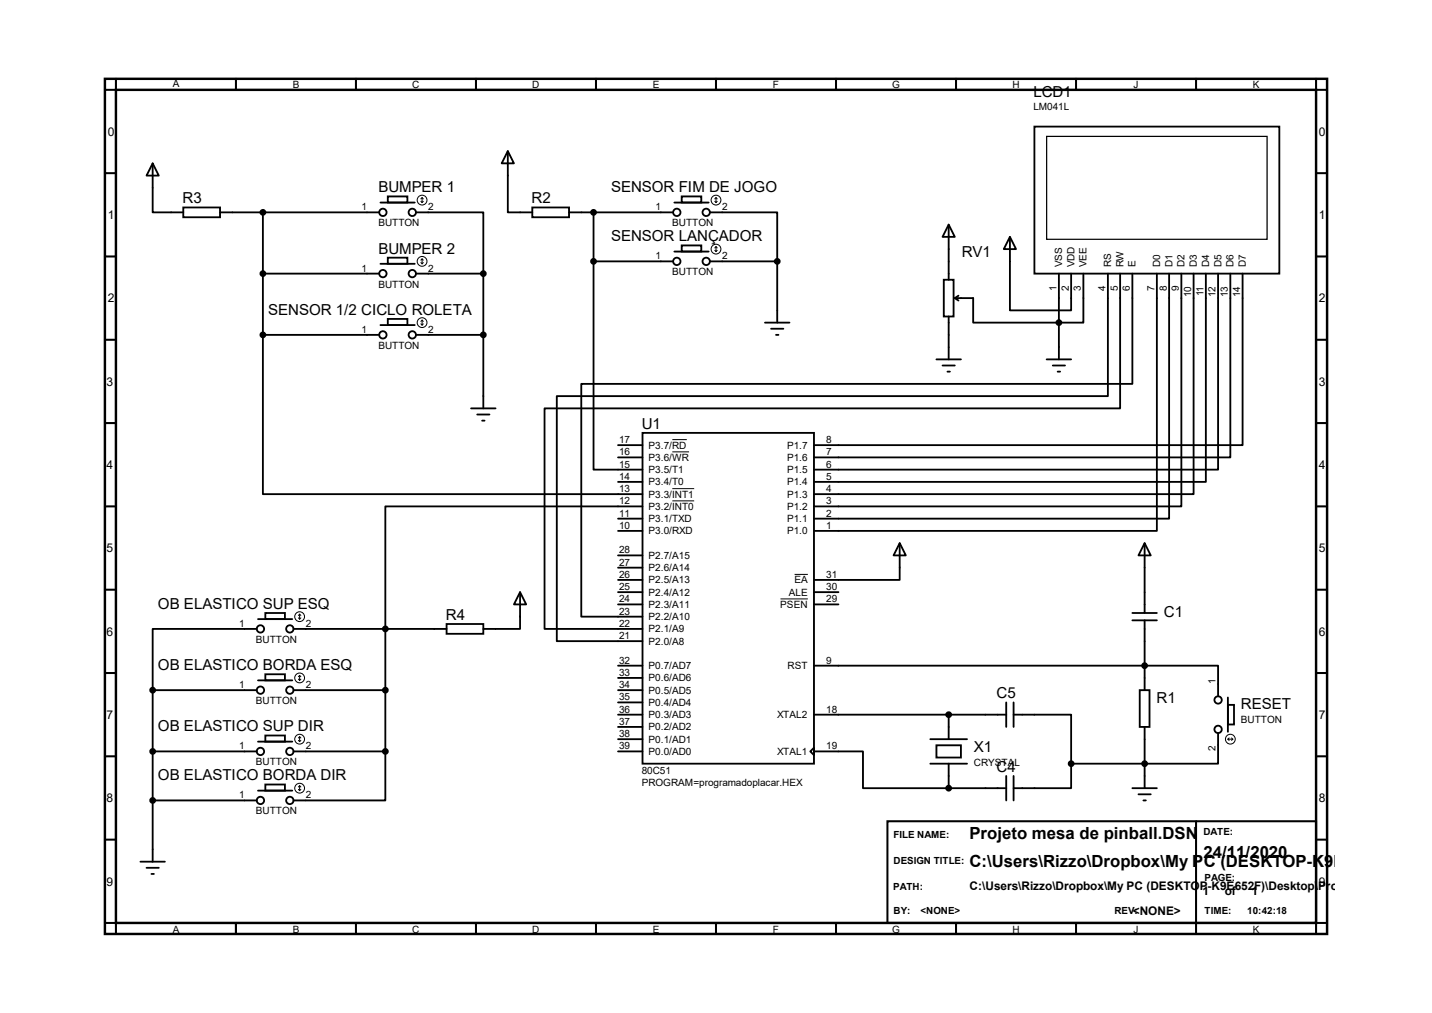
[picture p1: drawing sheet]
<svg xmlns="http://www.w3.org/2000/svg" width="297mm" height="210mm" viewBox="0 0 297 210" stroke-linecap="round" stroke-linejoin="round" font-family="sans-serif">
<path d="M21.8 16.3h253.5v177.3h-253.5zM24 18.6h249v172.7h-249z" fill="none" stroke="#000" stroke-width=".51"/>
<g fill="none" stroke="#000" stroke-width=".42">
<path d="M24 16.3v2.3h-2.2M48.9 16.3v2.3M73.8 16.3v2.3M98.7 16.3v2.3M123.6 16.3v2.3M148.5 16.3v2.3M173.4 16.3v2.3M198.3 16.3v2.3M223.2 16.3v2.3M248.1 16.3v2.3M273 16.3v2.3h2.3M21.8 35.9h2.2"/>
<path d="M273 35.9h2.3M21.8 53.2h2.2M273 53.2h2.3M21.8 70.4h2.2M273 70.4h2.3M21.8 87.7h2.2M273 87.7h2.3M21.8 105h2.2M273 105h2.3M21.8 122.3h2.2M21.8 139.5h2.2M273 122.3h2.3"/>
<path d="M273 139.5h2.3M21.8 156.8h2.2M273 156.8h2.3M21.8 174.1h2.2M184.1 170.3h88.9v21h-88.9zM248.1 170.3v23.3M273 174.1h2.3M21.8 191.3h2.2v2.3M48.9 191.3v2.3M73.8 191.3v2.3M98.7 191.3v2.3M123.6 191.3v2.3"/>
<path d="M148.5 191.3v2.3M173.4 191.3v2.3M198.3 191.3v2.3M223.2 191.3v2.3M275.3 191.3h-2.3v2.3"/>
</g>
<g fill="none" stroke="#000" stroke-width=".38">
<path d="M31.7 33.9l1.2 2.5h-2.5zM31.7 33.9v10.1h6.3M105.3 31.3l1.3 2.6h-2.5zM105.3 31.3v12.7h5.1M214.5 26.2h50.8v30.5h-50.8zM38 43h7.6v2h-7.6zM45.6 44h33.1M54.5 56.7h24.2M54.5 44v25.4M78.9 42h7.1M78.9 54.7h7.1M80.4 40.7h4.1v1.3h-4.1z"/>
<path d="M80.4 53.4h4.1v1.3h-4.1zM86.3 44h13.9v12.7M86.3 56.7h13.9M100.2 56.7v28M110.4 43h7.6v2h-7.6zM118 44h21.6M123.1 54.2v43.2h10.2M123.1 54.2h16.5M123.1 44v10.2M139.9 42h7.1M139.9 52.2h7.1M141.4 40.7h4.1v1.3h-4.1z"/>
<path d="M141.4 50.9h4.1v1.3h-4.1zM147.2 44h14v10.2M147.2 54.2h14M161.2 54.2v12.7M195.7 58h2.1v7.6h-2.1zM196.8 46.6l1.2 2.5h-2.5zM196.8 46.6v11.4M209.5 49.1l1.2 2.5h-2.5zM209.5 49.1v15.2h12.7v-7.6M219.6 56.7v17.8M224.7 56.7v10.2h-22.9v-5.1h-3.8M229.8 56.7v25.4h-114.3v50.8h17.8"/>
<path d="M232.3 56.7v28h-119.4v45.7h20.4M234.9 56.7v22.9h-114.3v48.2h12.7M239.9 56.7v53.4h-71.1M242.5 56.7v50.8h-73.7M245 56.7v48.3h-76.2M247.6 56.7v45.7h-78.8M250.1 56.7v43.2h-81.3M252.6 56.7v40.7h-83.8M255.2 56.7v38.1h-86.4M257.7 56.7v35.6h-88.9M54.5 69.4v33h78.8M54.5 69.4h24.2"/>
<path d="M78.9 67.4h7.1M80.4 66.1h4.1v1.3h-4.1zM86.3 69.4h13.9M158.7 66.9h5M159.9 68.2h2.6M161 69.4h.5M194.2 74.5h5.1M195.5 75.8h2.5M196.5 77h.5M196.8 65.6v8.9M198 61.8l.8 .5M198.8 61.3l-.8 .5"/>
<path d="M217.1 74.5h5.1M218.4 75.8h2.5M219.4 77h.5M97.7 84.7h5.1M99 85.9h2.5M100 87.2h.5M128.2 99.9h5.1M128.2 94.8h5.1M128.2 92.3h5.1M133.3 89.7h35.5v68.6h-35.5zM128.2 115.1h5.1M128.2 117.7h5.1"/>
<path d="M128.2 110.1h5.1M128.2 107.5h5.1M133.3 105h-53.4v50.8M186.6 112.6l1.3 2.5h-2.6zM186.6 112.6v7.6h-17.8M237.4 112.6l1.3 2.5h-2.6zM237.4 112.6v14.5M53.3 130.4h-21.6v12.7M53.5 128.4h7.1M55 127.1h4.1v1.3h-4.1zM55 139.8h4.1v1.3h-4.1zM60.9 130.4h31.7"/>
<path d="M92.6 129.4h7.6v2h-7.6zM107.9 122.8l1.2 2.5h-2.5zM107.9 122.8v7.6h-7.7M128.2 138h5.1M128.2 122.8h5.1M128.2 120.2h5.1M128.2 125.3h5.1M168.8 138h83.8v6.4M168.8 122.8h5.1M168.8 125.3h5.1M234.9 127.1h5M234.9 128.6h5"/>
<path d="M237.4 128.6v14.5M31.7 143.1h21.6M31.7 143.1v35.5M31.7 155.8h21.6M53.5 141.1h7.1M53.5 153.8h7.1M55 152.5h4.1v1.3h-4.1zM60.9 143.1h19M60.9 155.8h19M79.9 155.8v10.1h-19M128.2 143.1h5.1M128.2 155.8h5.1"/>
<path d="M128.2 148.2h5.1M128.2 153.2h5.1M128.2 150.7h5.1M128.2 145.6h5.1M128.2 140.5h5.1M168.1 155.8l.7-.8v1.5zM168.8 155.8h10.2v7.6h17.8M168.8 148.2h39.9M193 158.3h7.6M193 153.2h7.6M194.2 154.5h5.1v2.6h-5.1zM196.8 148.2v5"/>
<path d="M196.8 158.3v5.1M208.7 145.6v5.1M210.2 148.2h12v10.1M210.2 145.6v5.1M222.2 158.3v5.1h-12M236.4 143.1h2v7.6h-2zM237.4 150.7v12.7M252.6 152v6.3h-30.4M254.7 146.1h1.2v4.1h-1.2zM254.7 144.6v7.1M29.1 178.6h5.1M30.4 179.9h2.5"/>
<path d="M31.7 165.9h21.6M53.5 163.9h7.1M55 162.6h4.1v1.3h-4.1zM196.8 163.4h11.9M208.7 160.9v5M210.2 160.9v5M234.9 163.4h5M236.1 164.7h2.6M237.2 165.9h.5M31.4 181.2h.5"/>
<circle cx="79.4" cy="44" r=".76"/>
<circle cx="79.4" cy="56.7" r=".76"/>
<circle cx="85.5" cy="44" r=".76"/>
<circle cx="85.5" cy="56.7" r=".76"/>
<circle cx="140.4" cy="44" r=".76"/>
<circle cx="140.4" cy="54.2" r=".76"/>
<circle cx="146.5" cy="44" r=".76"/>
<circle cx="146.5" cy="54.2" r=".76"/>
<circle cx="79.4" cy="69.4" r=".76"/>
<circle cx="85.5" cy="69.4" r=".76"/>
<circle cx="54" cy="130.4" r=".76"/>
<circle cx="60.1" cy="130.4" r=".76"/>
<circle cx="54" cy="155.8" r=".76"/>
<circle cx="54" cy="143.1" r=".76"/>
<circle cx="60.1" cy="143.1" r=".76"/>
<circle cx="60.1" cy="155.8" r=".76"/>
<circle cx="252.6" cy="151.2" r=".76"/>
<circle cx="252.6" cy="145.1" r=".76"/>
<circle cx="54" cy="165.9" r=".76"/>
<circle cx="60.1" cy="165.9" r=".76"/>
</g>
<path d="M217.1 28.3h45.7v21.3h-45.7z" fill="none" stroke="#000" stroke-width=".25"/>
<g fill="#000" stroke="#000" stroke-width=".38">
<circle cx="54.5" cy="44" r=".51"/>
<circle cx="54.5" cy="56.7" r=".51"/>
<circle cx="100.2" cy="56.7" r=".51"/>
<circle cx="123.1" cy="54.2" r=".51"/>
<circle cx="123.1" cy="44" r=".51"/>
<circle cx="161.2" cy="54.2" r=".51"/>
<circle cx="54.5" cy="69.4" r=".51"/>
<circle cx="100.2" cy="69.4" r=".51"/>
<circle cx="219.6" cy="66.9" r=".51"/>
<circle cx="79.9" cy="130.4" r=".51"/>
<circle cx="237.4" cy="138" r=".51"/>
<circle cx="31.7" cy="155.8" r=".51"/>
<circle cx="31.7" cy="143.1" r=".51"/>
<circle cx="79.9" cy="143.1" r=".51"/>
<circle cx="79.9" cy="155.8" r=".51"/>
<circle cx="196.8" cy="148.2" r=".51"/>
<circle cx="222.2" cy="158.3" r=".51"/>
<circle cx="237.4" cy="158.3" r=".51"/>
<circle cx="31.7" cy="165.9" r=".51"/>
<circle cx="196.8" cy="163.4" r=".51"/>
</g>
<g fill="none" stroke="#000" stroke-width=".21">
<path d="M87.3 41.7l.2 .3M87.3 54.4l.2 .3M87.5 41v1M87.5 53.7v1M87.5 41l-.2 .2M87.5 41l.3 .2M87.5 53.7l-.2 .2M87.5 53.7l.3 .2M87.8 41.7l-.3 .3M87.8 54.4l-.3 .3M148.3 41.7l.2 .3M148.3 51.9l.2 .3"/>
<path d="M148.5 41v1M148.5 51.1v1.1M148.5 41l-.2 .2M148.5 41l.3 .2M148.5 51.1l-.2 .3M148.5 51.1l.3 .3M148.8 41.7l-.3 .3M148.8 51.9l-.3 .3M87.3 67.1l.2 .3M87.5 66.4v1M87.5 66.4l-.2 .2M87.5 66.4l.3 .2"/>
<path d="M87.8 67.1l-.3 .3M139.4 91.1h3.1M139.4 93.7h3.5M139.4 103.8h4.6M139.4 101.3h4.6M164.8 119.1h2.8M61.9 128.1l.2 .3M62.1 127.3l-.2 .3M62.1 127.3v1.1M62.1 127.3l.3 .3M62.4 128.1l-.3 .3M161.9 124.2h5.7"/>
<path d="M61.9 140.8l.2 .3M61.9 153.5l.2 .3M62.1 140v1.1M62.1 152.7v1.1M62.1 140l-.2 .3M62.1 140l.3 .3M62.1 152.7l-.2 .3M62.1 152.7l.3 .3M62.4 140.8l-.3 .3M62.4 153.5l-.3 .3M254.7 153.2h1M254.7 153.2l.2 .3"/>
<path d="M254.9 153l-.2 .2M255.4 153l.3 .2M255.7 153.2l-.3 .3M61.9 163.7l.2 .2M62.1 162.9v1M62.1 162.9l-.2 .3M62.1 162.9l.3 .3M62.4 163.7l-.3 .2"/>
<circle cx="87.5" cy="41.5" r="1.02"/>
<circle cx="87.5" cy="54.2" r="1.02"/>
<circle cx="148.5" cy="51.6" r="1.02"/>
<circle cx="148.5" cy="41.5" r="1.02"/>
<circle cx="87.5" cy="66.9" r="1.02"/>
<circle cx="62.1" cy="127.8" r="1.02"/>
<circle cx="62.1" cy="153.2" r="1.02"/>
<circle cx="62.1" cy="140.5" r="1.02"/>
<circle cx="255.2" cy="153.2" r="1.02"/>
<circle cx="62.1" cy="163.4" r="1.02"/>
</g>
<g font-size="3.5">
<text x="201.1" y="173.9">Projeto mesa de pinball.DSN</text>
<text x="201.1" y="179.7">C:\Users\Rizzo\Dropbox\My PC (DESKTOP-K9E652F)\Deskt</text>
<text x="249.6" y="178">24/11/2020</text>
</g>
<g font-size="3.1">
<text x="214.3" y="20">LCD1</text>
<text x="78.5" y="39.9">BUMPER 1</text>
<text x="126.7" y="39.9">SENSOR FIM DE JOGO</text>
<text x="37.8" y="42.2">R3</text>
<text x="110.2" y="42.2">R2</text>
<text x="78.5" y="52.6">BUMPER 2</text>
<text x="126.7" y="50">SENSOR LANÇADOR</text>
<text x="199.5" y="53.3">RV1</text>
<text x="55.6" y="65.3">SENSOR 1/2 CICLO ROLETA</text>
<text x="133.1" y="88.9">U1</text>
<text x="32.8" y="126.2">OB ELASTICO SUP ESQ</text>
<text x="92.5" y="128.5">R4</text>
<text x="241.4" y="127.9">C1</text>
<text x="32.8" y="138.9">OB ELASTICO BORDA ESQ</text>
<text x="206.7" y="144.7">C5</text>
<text x="239.9" y="145.7">R1</text>
<text x="257.4" y="147">RESET</text>
<text x="32.8" y="151.6">OB ELASTICO SUP DIR</text>
<text x="202" y="155.9">X1</text>
<text x="32.8" y="161.8">OB ELASTICO BORDA DIR</text>
<text x="206.7" y="160">C4</text>
</g>
<g font-size="2.5">
<text x="22.4" y="28.2">0</text>
<text x="273.6" y="28.2">0</text>
<text x="22.4" y="45.4">1</text>
<text x="273.6" y="45.4">1</text>
<text x="22.4" y="62.7">2</text>
<text x="273.6" y="62.7">2</text>
<text x="22.1" y="80">3</text>
<text x="273.6" y="80">3</text>
<text x="22.1" y="97.2">4</text>
<text x="273.6" y="97.2">4</text>
<text x="22.1" y="114.5">5</text>
<text x="273.6" y="114.5">5</text>
<text x="22.1" y="131.8">6</text>
<text x="273.6" y="131.8">6</text>
<text x="22.1" y="149.1">7</text>
<text x="273.6" y="149.1">7</text>
<text x="22.1" y="166.3">8</text>
<text x="273.6" y="166.3">8</text>
<text x="22.1" y="183.6">9</text>
<text x="201.1" y="184.6">C:\Users\Rizzo\Dropbox\My PC (DESKTOP-K9E652F)\Desktop\Projeto mesa de pinb</text>
<text x="249.4" y="185.6">1</text>
<text x="254" y="185.6">of</text>
<text x="259.6" y="185.6">1</text>
<text x="273.6" y="183.6">9</text>
<text x="234.9" y="189.7">&lt;NONE&gt;</text>
</g>
<g font-size="2.1">
<text x="35.8" y="18.1">A</text>
<text x="60.7" y="18.3">B</text>
<text x="85.5" y="18.3">C</text>
<text x="110.4" y="18.3">D</text>
<text x="135.4" y="18.3">E</text>
<text x="160.3" y="18.3">F</text>
<text x="185" y="18.3">G</text>
<text x="210" y="18.3">H</text>
<text x="214.3" y="22.9">LM041L</text>
<text x="235.1" y="18.3">J</text>
<text x="259.8" y="18.3">K</text>
<text x="75" y="43.6">1</text>
<text x="78.5" y="46.9">BUTTON</text>
<text x="88.8" y="43.6">2</text>
<text x="135.9" y="43.6">1</text>
<text x="139.4" y="46.9">BUTTON</text>
<text x="149.8" y="43.6">2</text>
<text x="135.9" y="53.8">1</text>
<text x="149.8" y="53.8">2</text>
<text x="75" y="56.3">1</text>
<text x="78.5" y="59.6">BUTTON</text>
<text x="88.8" y="56.3">2</text>
<text x="139.4" y="57.1">BUTTON</text>
<text x="220.3" y="55.5" transform="rotate(-90 220.3 55.5)">VSS</text>
<text x="222.8" y="55.5" transform="rotate(-90 222.8 55.5)">VDD</text>
<text x="225.4" y="55.5" transform="rotate(-90 225.4 55.5)">VEE</text>
<text x="230.5" y="55.5" transform="rotate(-90 230.5 55.5)">RS</text>
<text x="233" y="55.5" transform="rotate(-90 233 55.5)">RW</text>
<text x="235.5" y="55.5" transform="rotate(-90 235.5 55.5)">E</text>
<text x="240.6" y="55.5" transform="rotate(-90 240.6 55.5)">D0</text>
<text x="243.2" y="55.5" transform="rotate(-90 243.2 55.5)">D1</text>
<text x="245.7" y="55.5" transform="rotate(-90 245.7 55.5)">D2</text>
<text x="248.2" y="55.5" transform="rotate(-90 248.2 55.5)">D3</text>
<text x="250.8" y="55.5" transform="rotate(-90 250.8 55.5)">D4</text>
<text x="253.3" y="55.5" transform="rotate(-90 253.3 55.5)">D5</text>
<text x="255.9" y="55.5" transform="rotate(-90 255.9 55.5)">D6</text>
<text x="258.4" y="55.5" transform="rotate(-90 258.4 55.5)">D7</text>
<text x="219.1" y="60.4" transform="rotate(-90 219.1 60.4)">1</text>
<text x="221.7" y="60.4" transform="rotate(-90 221.7 60.4)">2</text>
<text x="224.2" y="60.4" transform="rotate(-90 224.2 60.4)">3</text>
<text x="229.3" y="60.4" transform="rotate(-90 229.3 60.4)">4</text>
<text x="231.8" y="60.4" transform="rotate(-90 231.8 60.4)">5</text>
<text x="234.4" y="60.4" transform="rotate(-90 234.4 60.4)">6</text>
<text x="239.4" y="60.4" transform="rotate(-90 239.4 60.4)">7</text>
<text x="242" y="60.4" transform="rotate(-90 242 60.4)">8</text>
<text x="244.5" y="60.4" transform="rotate(-90 244.5 60.4)">9</text>
<text x="247.1" y="61.6" transform="rotate(-90 247.1 61.6)">10</text>
<text x="249.6" y="61.4" transform="rotate(-90 249.6 61.4)">11</text>
<text x="252.1" y="61.6" transform="rotate(-90 252.1 61.6)">12</text>
<text x="254.7" y="61.6" transform="rotate(-90 254.7 61.6)">13</text>
<text x="257.2" y="61.6" transform="rotate(-90 257.2 61.6)">14</text>
<text x="75" y="69">1</text>
<text x="88.8" y="69">2</text>
<text x="78.5" y="72.3">BUTTON</text>
<text x="128.4" y="91.9">17</text>
<text x="128.4" y="94.4">16</text>
<text x="134.5" y="93">P3.7/RD</text>
<text x="134.5" y="95.5">P3.6/WR</text>
<text x="163.2" y="95.5">P1.6</text>
<text x="163.2" y="93">P1.7</text>
<text x="171.4" y="94.4">7</text>
<text x="171.4" y="91.9">8</text>
<text x="128.4" y="99.5">14</text>
<text x="128.4" y="96.9">15</text>
<text x="134.5" y="100.6">P3.4/T0</text>
<text x="134.5" y="98.1">P3.5/T1</text>
<text x="163.2" y="100.6">P1.4</text>
<text x="163.2" y="98.1">P1.5</text>
<text x="171.4" y="99.5">5</text>
<text x="171.4" y="96.9">6</text>
<text x="128.4" y="107.1">11</text>
<text x="128.4" y="104.6">12</text>
<text x="128.4" y="102">13</text>
<text x="134.5" y="105.7">P3.2/INT0</text>
<text x="134.5" y="103.2">P3.3/INT1</text>
<text x="163.2" y="105.7">P1.2</text>
<text x="163.2" y="103.2">P1.3</text>
<text x="171.4" y="107.1">2</text>
<text x="171.4" y="104.6">3</text>
<text x="171.4" y="102">4</text>
<text x="128.4" y="109.6">10</text>
<text x="134.5" y="110.8">P3.0/RXD</text>
<text x="134.5" y="108.2">P3.1/TXD</text>
<text x="163.2" y="110.8">P1.0</text>
<text x="163.2" y="108.2">P1.1</text>
<text x="171.4" y="109.6">1</text>
<text x="128.4" y="114.7">28</text>
<text x="128.4" y="119.8">26</text>
<text x="128.4" y="117.3">27</text>
<text x="134.5" y="115.9">P2.7/A15</text>
<text x="134.5" y="118.4">P2.6/A14</text>
<text x="171.4" y="119.8">31</text>
<text x="128.4" y="124.9">24</text>
<text x="128.4" y="122.3">25</text>
<text x="134.5" y="123.5">P2.4/A12</text>
<text x="134.5" y="120.9">P2.5/A13</text>
<text x="163.6" y="123.5">ALE</text>
<text x="164.8" y="120.9">EA</text>
<text x="171.4" y="122.3">30</text>
<text x="171.4" y="124.9">29</text>
<text x="49.6" y="130">1</text>
<text x="63.4" y="130">2</text>
<text x="128.4" y="130">22</text>
<text x="128.4" y="127.4">23</text>
<text x="134.5" y="131.1">P2.1/A9</text>
<text x="134.5" y="128.6">P2.2/A10</text>
<text x="134.5" y="126">P2.3/A11</text>
<text x="161.8" y="126">PSEN</text>
<text x="53.1" y="133.2">BUTTON</text>
<text x="128.4" y="137.6">32</text>
<text x="128.4" y="132.5">21</text>
<text x="134.5" y="133.6">P2.0/A8</text>
<text x="171.4" y="137.6">9</text>
<text x="49.6" y="142.7">1</text>
<text x="63.4" y="142.7">2</text>
<text x="128.4" y="142.7">34</text>
<text x="128.4" y="140.1">33</text>
<text x="134.5" y="143.8">P0.5/AD5</text>
<text x="134.5" y="141.3">P0.6/AD6</text>
<text x="134.5" y="138.7">P0.7/AD7</text>
<text x="163.4" y="138.7">RST</text>
<text x="252.1" y="141.8" transform="rotate(-90 252.1 141.8)">1</text>
<text x="53.1" y="145.9">BUTTON</text>
<text x="128.4" y="147.7">36</text>
<text x="128.4" y="145.2">35</text>
<text x="134.5" y="148.9">P0.3/AD3</text>
<text x="134.5" y="146.3">P0.4/AD4</text>
<text x="161.2" y="148.9">XTAL2</text>
<text x="171.4" y="147.7">18</text>
<text x="257.4" y="149.9">BUTTON</text>
<text x="49.6" y="155.4">1</text>
<text x="63.4" y="155.4">2</text>
<text x="128.4" y="155.4">39</text>
<text x="128.4" y="152.8">38</text>
<text x="128.4" y="150.3">37</text>
<text x="134.5" y="154">P0.1/AD1</text>
<text x="134.5" y="151.4">P0.2/AD2</text>
<text x="171.4" y="155.4">19</text>
<text x="252.1" y="155.7" transform="rotate(-90 252.1 155.7)">2</text>
<text x="53.1" y="158.6">BUTTON</text>
<text x="133.1" y="160.4">80C51</text>
<text x="134.5" y="156.5">P0.0/AD0</text>
<text x="161.2" y="156.5">XTAL1</text>
<text x="202" y="158.7">CRYSTAL</text>
<text x="49.6" y="165.5">1</text>
<text x="63.4" y="165.5">2</text>
<text x="133.1" y="162.9">PROGRAM=programadoplacar.HEX</text>
<text x="53.1" y="168.8">BUTTON</text>
<text x="35.8" y="193.3">A</text>
<text x="60.7" y="193.3">B</text>
<text x="85.5" y="193.3">C</text>
<text x="110.4" y="193.3">D</text>
<text x="135.4" y="193.3">E</text>
<text x="160.3" y="193.3">F</text>
<text x="185" y="193.3">G</text>
<text x="210" y="193.3">H</text>
<text x="235.1" y="193.3">J</text>
<text x="259.8" y="193.3">K</text>
</g>
<g font-size="2">
<text x="185.3" y="173.7">FILE NAME:</text>
<text x="249.6" y="173.2">DATE:</text>
<text x="185.3" y="179.2">DESIGN TITLE:</text>
<text x="185.3" y="184.5">PATH:</text>
<text x="249.9" y="182.6">PAGE:</text>
<text x="185.3" y="189.4">BY:</text>
<text x="190.9" y="189.4">&lt;NONE&gt;</text>
<text x="231.1" y="189.6">REV:</text>
<text x="249.9" y="189.6">TIME:</text>
<text x="258.7" y="189.6">10:42:18</text>
</g>
</svg>
